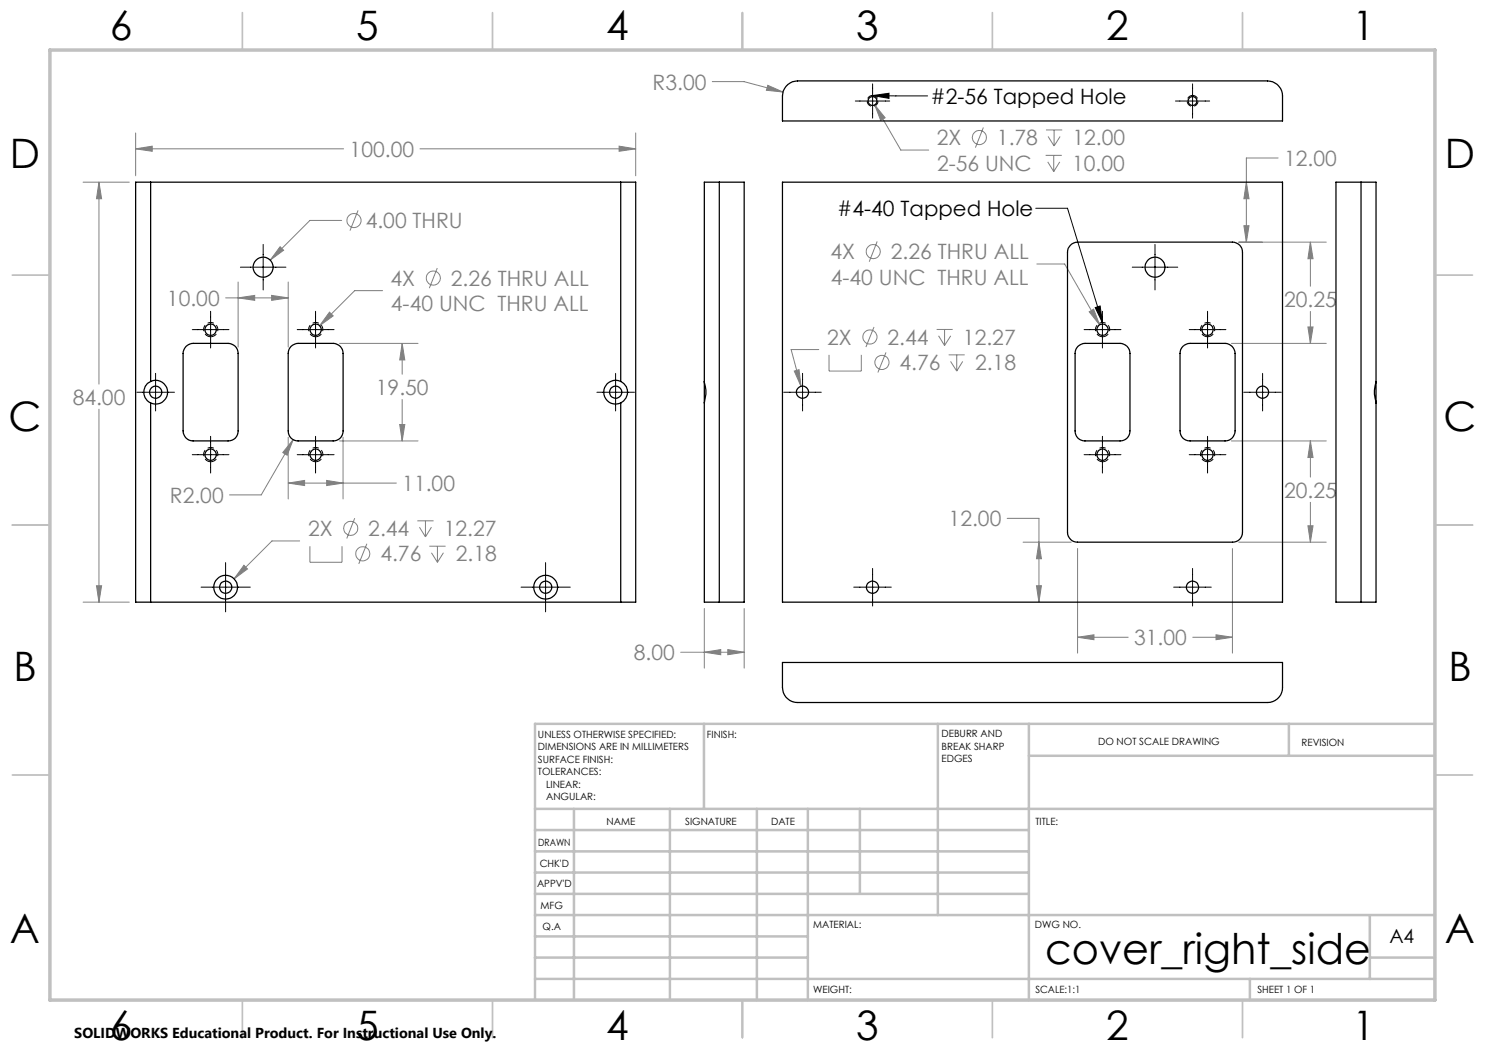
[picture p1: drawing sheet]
<svg xmlns="http://www.w3.org/2000/svg" width="297mm" height="210mm" viewBox="0 0 297 210" stroke-linecap="round" stroke-linejoin="round" font-family="sans-serif">
<g fill="none" stroke="#808080" stroke-width=".2">
<path d="M142.5 16.3h6.3l7.8 2.1M153.6 17.1l3 1.3-3.3-.3zM16.6 36.4h9.3M19.8 36.4l.5 3.3h-1zM19.8 36.4v40.4M27.1 29.8l3.3-.6v1.1zM27.1 26.6v8.6M27.1 29.8h41.6M84 29.8h43.1M123.8 29.2l3.3 .6-3.3 .5zM127.1 26.6v8.6M174.9 21l2.1 2.6-.9 .5z"/>
<path d="M174.9 21l5.3 9h5.5M196.7 25.5l-1.6 4M209.1 31.1h3.3M209.2 26h3.2M209.5 32.4l1.2 1.9M209.6 27.3l1.2 1.9M210.7 31.1v3.2M210.8 26v3.2M211.9 32.4l-1.2 1.9M212 27.3l-1.2 1.9M249.3 36.4l.5 3.3h-1zM255.6 31.6h-6.3v16.8"/>
<path d="M45.1 59.6h12.5M47.6 59.6l3.3-.5v1zM47.6 56.4v13M54.3 59.1l3.3 .5-3.3 .5zM56 49.3l.7 .8-2.7 1.9zM57.6 56.4v13M68.3 44.1h-6.3l-8 7.9M71.6 42.1l-1.6 4M76.5 58.1h-5.6l-7 7M87.5 53.6l-1.6 4M175.4 48.3l-1.6 4M207.4 52.8h5.5l7 12.2"/>
<path d="M247.8 48.4h17.5M248.8 45.1h1l-.5 3.3zM262.1 48.4l.5 3.3h-1zM262.1 48.4v8.8M65.9 62.4l.7 .8-2.7 1.9zM67.9 68.7h15.7M80.4 68.7l.6 3.3h-1.1zM80.4 68.7v6.2M80.4 79.9v8.3M158.9 74.2l.9-.3 .4 3.3zM163.8 69.9h-5.6l2 7.3M165.8 71v3.2h6.5v-3.2"/>
<path d="M174.8 65.4l-1.6 4M177.2 70.5l-1.6 4M187.3 65.9h3.2M187.7 67.2l1.2 1.9M188.9 65.9v3.2M189.7 71h3.2M190.1 72.3l1.2 1.9M190.1 67.2l-1.2 1.9M191.3 71v3.2M192.5 72.3l-1.2 1.9M217.8 62.4l.9-.6 1.2 3.2zM246.3 68.7h19"/>
<path d="M261.6 65.4h1l-.5 3.3zM262.1 62.3v6.4M19.8 81.8v38.6M57.6 96.6l3.3-.5v1zM57.6 87.4v12.4M57.6 96.6h21.7M58.6 87.9l-1.2 3.1-.8-.5zM58.6 87.9l-6.4 11.1h-6.3M65.3 96.1l3.3 .5-3.3 .5zM67.9 88.2h15.7M68.6 87.4v12.4M79.9 84.9h1.1l-.6 3.3z"/>
<path d="M246.3 88.2h19M262.1 88.2l.5 3.3h-1zM262.1 88.2v7.2M19.3 117.1h1l-.5 3.3zM48.8 113.1l.7 .7-2.7 2zM59.9 108.2h-5.5l-7.6 7.6M62 109.2v3.3h6.4v-3.3M70.9 103.6l-1.5 4.1M73.4 108.8l-1.6 4M83.5 104.2h3.2M83.9 105.4l1.2 2M85.1 104.2v3.2"/>
<path d="M85.9 109.2h3.2M86.3 110.6l1.2 1.9M86.3 105.4l-1.2 2M87.5 109.2v3.3M88.7 110.6l-1.2 1.9M201.4 103.7h6.4v16.7M204.6 108.4h9.6M207.3 117.1h1l-.5 3.3zM207.8 108.4l.5 3.4h-1zM215.5 109.7v20.9M246.5 109.7v20.9M247.8 108.4h17.5"/>
<path d="M261.6 105.2h1l-.5 3.2zM262.1 100.5v7.9M16.6 120.4h9.3M136.1 130.4h12.7M140.9 130.4l3.2-.5v1zM140.9 121.7v11.9M145.6 129.9l3.2 .5-3.2 .5zM148.8 121.7v11.9M215.5 127.5l3.3-.5v.9zM215.5 127.5h10.1M238.5 127.5h8M243.2 127l3.3 .5-3.3 .4z"/>
<circle cx="195.9" cy="27.5" r="1.41"/>
<circle cx="70.8" cy="44.1" r="1.41"/>
<circle cx="86.7" cy="55.6" r="1.42"/>
<circle cx="174.6" cy="50.3" r="1.42"/>
<circle cx="174" cy="67.4" r="1.42"/>
<circle cx="176.4" cy="72.5" r="1.41"/>
<circle cx="70.1" cy="105.7" r="1.4"/>
<circle cx="72.6" cy="110.8" r="1.42"/>
</g>
<path d="M42.1 67.3a1.42 1.42 0 0 1-1.2-2 1.42 1.42 0 0 1 2.4-.2 1.42 1.42 0 0 1-1 2.2h-.2M63.1 67.3a1.42 1.42 0 0 1-1.2-2 1.42 1.42 0 0 1 2.4-.2 1.42 1.42 0 0 1-1 2.2h-.2M220.5 67.3a1.42 1.42 0 0 0 1.3-2 1.42 1.42 0 0 0-2.5-.2 1.42 1.42 0 0 0 1 2.2h.2M241.5 67.3a1.42 1.42 0 0 0 1.3-2 1.42 1.42 0 0 0-2.5-.2 1.42 1.42 0 0 0 1 2.2h.2M42.1 92.3a1.42 1.42 0 0 1-1.2-2 1.42 1.42 0 0 1 2.4-.2 1.42 1.42 0 0 1-1 2.2h-.2M63.1 92.3a1.42 1.42 0 0 1-1.2-2 1.42 1.42 0 0 1 2.4-.2 1.42 1.42 0 0 1-1 2.2h-.2M220.5 92.3a1.42 1.42 0 0 0 1.3-2 1.42 1.42 0 0 0-2.5-.2 1.42 1.42 0 0 0 1 2.2h.2M241.5 92.3a1.42 1.42 0 0 0 1.3-2 1.42 1.42 0 0 0-2.5-.2 1.42 1.42 0 0 0 1 2.2h.2" fill="none" stroke="#000" stroke-width=".2" stroke-dasharray="1.3 .6" stroke-linecap="butt"/>
<path d="M174.5 19.1a1.09 1.09 0 0 1 1 1.6 1.09 1.09 0 0 1-1.9 .1 1.09 1.09 0 0 1 .8-1.7h.1M238.5 19.1a1.09 1.09 0 0 1 1 1.6 1.09 1.09 0 0 1-1.9 .1 1.09 1.09 0 0 1 .8-1.7h.1" fill="none" stroke="#000" stroke-width=".2" stroke-dasharray="1.3 .6" stroke-dashoffset=".1" stroke-linecap="butt"/>
<g fill="none" stroke="#000" stroke-width=".2">
<path d="M174.5 19.1l3.3-.4v1zM174.5 16.8v6.8M174.5 19.1l11 .1M238.5 16.8v6.8M171.1 20.2h6.8M235.1 20.2h6.8M48.1 53.4h9.1M52.6 48.9v9.1M207.2 41.7h6.3l7 22.8M226.4 53.4h9.1M231 48.9v9.1M27.4 78.4h7.5"/>
<path d="M31.1 74.7v7.5M38.5 65.9h7.3M42.1 62.3v7.3M59.4 65.9h7.4M63.1 62.3v7.3M119.4 78.4h7.5M123.1 74.7v7.5M156.7 78.4h7.6M160.5 74.7v7.5M216.8 65.9h7.4M219 61.5l1-.3 .5 3.3zM220.5 62.3v7.3"/>
<path d="M237.8 65.9h7.4M241.5 62.3v7.3M248.7 78.4h7.6M252.5 74.7v7.5M38.5 90.9h7.3M42.1 87.3v7.3M59.4 90.9h7.4M63.1 87.3v7.3M216.8 90.9h7.4M220.5 87.3v7.3M237.8 90.9h7.4M241.5 87.3v7.3"/>
<path d="M40.2 117.4h9.9M45.1 112.5v9.9M104.2 117.4h9.9M109.1 112.5v9.9M170.7 117.4h7.6M174.5 113.7v7.5M234.7 117.4h7.6M238.5 113.7v7.5"/>
</g>
<g fill="none" stroke="#c0c0c0" stroke-width=".35">
<path d="M48.5 2.5v7.5M98.5 2.5v7.5M148.5 2.5v7.5M198.5 2.5v7.5M248.5 2.5v7.5M2.5 55h7.5M287 55h7.5M2.5 105h7.5M287 105h7.5M2.5 155h7.5M287 155h7.5M48.5 200v7.5"/>
<path d="M98.5 200v7.5M148.5 200v7.5M198.5 200v7.5M248.5 200v7.5"/>
</g>
<g fill="none" stroke="#c0c0c0" stroke-width=".5">
<path d="M140.8 144.8v17M187.6 144.8v38.2M205.8 144.8v55.2M205.8 151.2h81.2M257.8 144.8v6.4M287 144.8h-180v55.2M107 161.8h180M107 178.8h98.8M107 174.5h98.8M107 170.3h98.8M107 166h98.8M114.8 161.8v38.2"/>
<path d="M134 161.8v38.2M151.4 161.8v38.2M161.6 161.8v38.2M172 161.8v17M107 195.8h180M107 191.5h54.6M107 187.3h54.6M107 183h180M250 195.8v4.2M274 191.5h13M274 183v12.8"/>
</g>
<path d="M10 10h277v190h-277z" fill="none" stroke="#c0c0c0" stroke-width=".7"/>
<path d="M158.9 74.2l1.3 3-.4-3.3zM217.8 62.4l2.1 2.6-1.2-3.2zM261.6 65.4h1l-.5 3.3zM262.1 48.4l.5 3.3h-1zM248.8 45.1h1l-.5 3.3zM249.3 36.4l.5 3.3h-1zM215.5 127.5l3.3-.5v.9zM243.2 127l3.3 .5-3.3 .4zM207.8 108.4l.5 3.4h-1zM207.3 117.1h1l-.5 3.3zM262.1 88.2l.5 3.3h-1zM261.6 105.2h1l-.5 3.2zM153.6 17.1l-.3 1 3.3 .3zM174.9 21l1.2 3.1 .9-.5zM140.9 130.4l3.2-.5v1zM145.6 129.9l3.2 .5-3.2 .5zM65.9 62.4l-2 2.7 2.7-1.9zM56 49.3l-2 2.7 2.7-1.9zM48.8 113.1l-2 2.7 2.7-2zM123.8 29.2l3.3 .6-3.3 .5zM27.1 29.8l3.3-.6v1.1zM19.3 117.1h1l-.5 3.3zM19.8 36.4l.5 3.3h-1zM80.4 68.7l.6 3.3h-1.1zM79.9 84.9h1.1l-.6 3.3zM57.6 96.6l3.3-.5v1zM65.3 96.1l3.3 .5-3.3 .5zM47.6 59.6l3.3-.5v1zM54.3 59.1l3.3 .5-3.3 .5zM58.6 87.9l-2 2.6 .8 .5z" fill="#808080"/>
<path d="M219 61.5l1-.3 .5 3.3zM174.5 19.1l3.3-.4v1z" fill="#000"/>
<g fill="none" stroke="#000" stroke-width=".25">
<path d="M157.2 17.3a3.2 3.2 0 0 1 2.3-1.1h94a2.99 2.99 0 0 1 3 3v5h-100v-5a2.81 2.81 0 0 1 .7-1.9zM30.1 36.4h-3v84h3M30.1 36.4h94M30.1 36.4v39.9M124.1 36.4h3v84h-3M124.1 36.4v39.9M143.9 36.4h-3v39.9M143.9 36.4h4.9v84h-4.9M143.9 36.4v84M156.5 36.4h100v84h-100zM272.2 36.4h3v39.9M272.2 36.4h-5v84h5"/>
<path d="M272.2 36.4v84M214.1 49l.6-.4 .8-.2h31a1.99 1.99 0 0 1 2 2v56a1.93 1.93 0 0 1-2 2h-31a1.99 1.99 0 0 1-2-2v-56a1.78 1.78 0 0 1 .6-1.4zM30.1 76.3a2.38 2.38 0 0 1 3.4 2.1 2.38 2.38 0 0 1-3.4 2.2M30.1 76.3a2.37 2.37 0 0 0-1.3 2.1 2.37 2.37 0 0 0 1.3 2.2M37.2 69.3l.7-.4 .7-.2h7a1.99 1.99 0 0 1 2 2v15.5a1.93 1.93 0 0 1-2 2h-7a1.99 1.99 0 0 1-2-2v-15.5l.2-.8zM58.2 69.3l.7-.4 .7-.2h7a1.99 1.99 0 0 1 2 2v15.5a1.93 1.93 0 0 1-2 2h-7a1.93 1.93 0 0 1-2-2v-15.5a1.91 1.91 0 0 1 .6-1.4zM124.1 76.3a2.38 2.38 0 0 0-3.3 2.1 2.38 2.38 0 0 0 3.3 2.2M124.1 76.3a2.37 2.37 0 0 1 1.4 2.1 2.37 2.37 0 0 1-1.4 2.2M140.9 76.3a7.2 7.2 0 0 1 0 4.3M140.9 76.3v4.3M215.6 69.3l.7-.4 .7-.2h7a1.99 1.99 0 0 1 2 2v15.5a1.93 1.93 0 0 1-2 2h-7a1.93 1.93 0 0 1-2-2v-15.5a1.91 1.91 0 0 1 .6-1.4zM236.6 69.3l.6-.4 .8-.2h7a2.05 2.05 0 0 1 2 2v15.5a1.99 1.99 0 0 1-2 2h-7a1.93 1.93 0 0 1-2-2v-15.5a1.91 1.91 0 0 1 .6-1.4z"/>
<path d="M275.2 76.3a7.2 7.2 0 0 0 0 4.3M275.2 76.3v4.3M30.1 80.6v39.8M124.1 80.6v39.8M140.9 80.6v39.8h3M275.2 80.6v39.8h-3M30.1 120.4h94M156.5 132.5h100v5a2.99 2.99 0 0 1-3 3h-94a3 3 0 0 1-3-3z"/>
<circle cx="174.5" cy="20.2" r=".89"/>
<circle cx="238.5" cy="20.2" r=".88"/>
<circle cx="52.6" cy="53.4" r="2.01"/>
<circle cx="231" cy="53.4" r="2.01"/>
<circle cx="31.1" cy="78.4" r="1.22"/>
<circle cx="42.1" cy="65.9" r="1.13"/>
<circle cx="63.1" cy="65.9" r="1.14"/>
<circle cx="123.1" cy="78.4" r="1.22"/>
<circle cx="160.5" cy="78.4" r="1.22"/>
<circle cx="220.5" cy="65.9" r="1.14"/>
<circle cx="241.5" cy="65.9" r="1.13"/>
<circle cx="252.5" cy="78.4" r="1.22"/>
<circle cx="42.1" cy="90.9" r="1.13"/>
<circle cx="63.1" cy="90.9" r="1.13"/>
<circle cx="220.5" cy="90.9" r="1.13"/>
<circle cx="241.5" cy="90.9" r="1.13"/>
<circle cx="45.1" cy="117.5" r="1.22"/>
<circle cx="45.1" cy="117.4" r="2.38"/>
<circle cx="109.1" cy="117.5" r="1.22"/>
<circle cx="109.1" cy="117.4" r="2.37"/>
<circle cx="174.5" cy="117.5" r="1.22"/>
<circle cx="238.5" cy="117.5" r="1.22"/>
</g>
<text font-size="8.5" x="209" y="192.7">cover_right_side</text>
<g font-size="8.1">
<text x="22" y="8">6</text>
<text x="71.2" y="8">5</text>
<text x="121.2" y="8">4</text>
<text x="171.3" y="8">3</text>
<text x="221.3" y="8">2</text>
<text x="270.5" y="8">1</text>
<text x="2" y="33.6">D</text>
<text x="289" y="33.6">D</text>
<text x="1.7" y="86.1">C</text>
<text x="288.7" y="86.1">C</text>
<text x="2.7" y="136.1">B</text>
<text x="289.7" y="136.1">B</text>
<text x="2" y="188.6">A</text>
<text x="289" y="188.6">A</text>
<text x="22" y="208">6</text>
<text x="71.2" y="208">5</text>
<text x="121.2" y="208">4</text>
<text x="171.3" y="208">3</text>
<text x="221.3" y="208">2</text>
<text x="270.5" y="208">1</text>
</g>
<g font-size="4.2" fill="#808080">
<text x="130.5" y="17.9">R3.00</text>
<text x="187.3" y="29">2X</text>
<text x="199.4" y="29">1.78</text>
<text x="214.5" y="29">12.00</text>
<text x="69.9" y="31.3">100.00</text>
<text x="187.4" y="34.1">2-56 UNC</text>
<text x="214.4" y="34.1">10.00</text>
<text x="256.8" y="33.2">12.00</text>
<text x="73.1" y="45.6">4.00 THRU</text>
<text x="166.1" y="51.9">4X</text>
<text x="178.2" y="51.9">2.26 THRU ALL</text>
<text x="78.1" y="57.1">4X</text>
<text x="90.2" y="57.2">2.26 THRU ALL</text>
<text x="166.2" y="56.9">4-40 UNC THRU ALL</text>
<text x="33.4" y="61.2">10.00</text>
<text x="78.2" y="62.2">4-40 UNC THRU ALL</text>
<text x="256.8" y="61.4">20.25</text>
<text x="165.4" y="68.9">2X</text>
<text x="177.5" y="68.9">2.44</text>
<text x="192.6" y="68.9">12.27</text>
<text x="179.9" y="74">4.76</text>
<text x="195" y="74">2.18</text>
<text x="14.5" y="80.9">84.00</text>
<text x="75.2" y="78.9">19.50</text>
<text x="34" y="100.6">R2.00</text>
<text x="80.5" y="98.2">11.00</text>
<text x="256.8" y="99.5">20.25</text>
<text x="61.6" y="107.2">2X</text>
<text x="73.7" y="107.2">2.44</text>
<text x="88.8" y="107.2">12.27</text>
<text x="189.7" y="105.3">12.00</text>
<text x="76.1" y="112.3">4.76</text>
<text x="91.2" y="112.3">2.18</text>
<text x="226.8" y="129">31.00</text>
<text x="126.8" y="132">8.00</text>
</g>
<g font-size="4.2">
<text x="186.1" y="20.8">#2-56 Tapped Hole</text>
<text x="167.5" y="43.2">#4-40 Tapped Hole</text>
</g>
<text font-size="3.9" x="277.9" y="188.5">A4</text>
<text font-size="2.9" x="14.9" y="207.6">SOLIDWORKS Educational Product. For Instructional Use Only.</text>
<g font-size="2">
<text x="107.6" y="147.6">UNLESS OTHERWISE SPECIFIED:</text>
<text x="141.4" y="147.6">FINISH:</text>
<text x="188.3" y="147.5">DEBURR AND</text>
<text x="188.3" y="150">BREAK SHARP</text>
<text x="219.6" y="149">DO NOT SCALE DRAWING</text>
<text x="260.3" y="149.2">REVISION</text>
<text x="107.6" y="150.1">DIMENSIONS ARE IN MILLIMETERS</text>
<text x="107.6" y="152.6">SURFACE FINISH:</text>
<text x="107.6" y="155.1">TOLERANCES:</text>
<text x="188.3" y="152.5">EDGES</text>
<text x="109.2" y="157.6">LINEAR:</text>
<text x="109.2" y="160.1">ANGULAR:</text>
<text x="121.3" y="165">NAME</text>
<text x="137" y="164.9">SIGNATURE</text>
<text x="154.2" y="164.9">DATE</text>
<text x="207.1" y="164.9">TITLE:</text>
<text x="107.6" y="169.1">DRAWN</text>
<text x="107.9" y="173.3">CHK'D</text>
<text x="107.4" y="177.4">APPV'D</text>
<text x="108.1" y="181.8">MFG</text>
<text x="108.5" y="186">Q.A</text>
<text x="162.6" y="185.5">MATERIAL:</text>
<text x="207" y="185.5">DWG NO.</text>
<text x="162.6" y="198.5">WEIGHT:</text>
<text x="207.1" y="198.6">SCALE:1:1</text>
<text x="251.5" y="198.6">SHEET 1 OF 1</text>
</g>
</svg>
